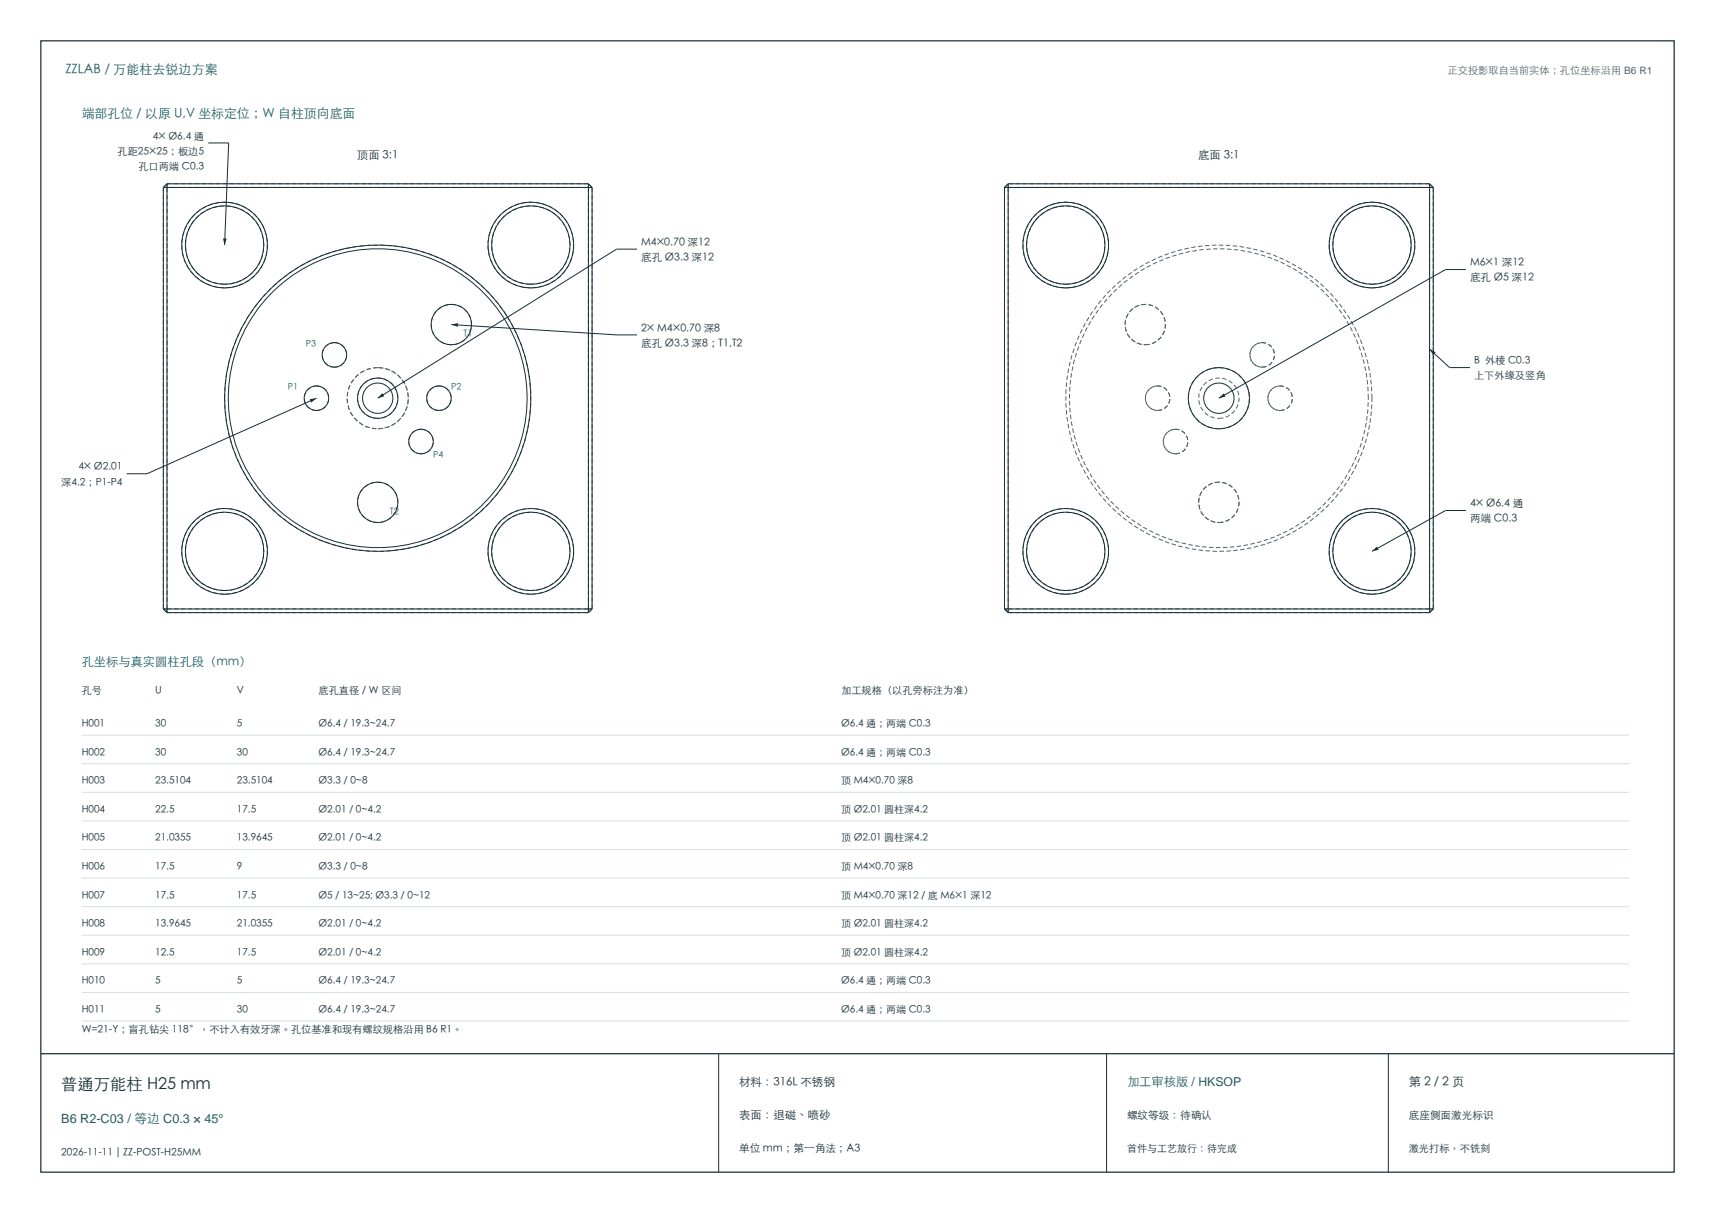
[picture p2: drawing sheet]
<svg xmlns="http://www.w3.org/2000/svg" width="420mm" height="297mm" viewBox="0 0 420 297" stroke-linecap="round" stroke-linejoin="round" font-family="sans-serif">
<path d="M10 10h400v277h-400zM10 258h400" fill="none" stroke="#172e35" stroke-width=".3"/>
<g fill="none" stroke="#172e35" stroke-width=".24">
<path d="M56 35l-1 25M40 45.9v103.2M40 45.9h105M40.9 45h103.2M40.9 45v105M40.9 45l-.9 .9M144.1 45v105M144.1 45l.9 .9M145 45.9v103.2M246 45.9h105M246 45.9v103.2M246.9 45h103.2"/>
<path d="M246.9 45v105M246.9 45l-.9 .9M350.1 45v105M350.1 45l.9 .9M351 45.9v103.2M40 149.1l.9 .9M40 149.1h105M40.9 150h103.2M145 149.1l-.9 .9M246 149.1h105M246 149.1l.9 .9M246.9 150h103.2"/>
<path d="M351 149.1l-.9 .9M176 258v29M271 258v29M340 258v29"/>
<circle cx="55" cy="60" r="9.6"/>
<circle cx="55" cy="60" r="10.5"/>
<circle cx="130" cy="60" r="9.6"/>
<circle cx="130" cy="60" r="10.5"/>
<circle cx="261" cy="60" r="10.5"/>
<circle cx="261" cy="60" r="9.6"/>
<circle cx="336" cy="60" r="10.5"/>
<circle cx="336" cy="60" r="9.6"/>
<circle cx="110.5" cy="79.5" r="5"/>
<circle cx="77.5" cy="97.5" r="3"/>
<circle cx="81.9" cy="86.9" r="3"/>
<circle cx="92.5" cy="97.5" r="36.6"/>
<circle cx="92.5" cy="97.5" r="3.7"/>
<circle cx="92.5" cy="97.5" r="37.5"/>
<circle cx="92.5" cy="97.5" r="5"/>
<circle cx="107.5" cy="97.5" r="3"/>
<circle cx="298.5" cy="97.5" r="7.5"/>
<circle cx="298.5" cy="97.5" r="3.7"/>
<circle cx="103.1" cy="108.1" r="3"/>
<circle cx="55" cy="135" r="9.6"/>
<circle cx="55" cy="135" r="10.5"/>
<circle cx="92.5" cy="123" r="5"/>
<circle cx="130" cy="135" r="9.6"/>
<circle cx="130" cy="135" r="10.5"/>
<circle cx="261" cy="135" r="10.5"/>
<circle cx="261" cy="135" r="9.6"/>
<circle cx="336" cy="135" r="10.5"/>
<circle cx="336" cy="135" r="9.6"/>
</g>
<g fill="none" stroke="#50646c" stroke-width=".24" stroke-dasharray="1.1 .6" stroke-linecap="butt">
<path d="M40.9 45.9h103.2M40.9 45.9h-.9M40.9 45v.9M40.9 45h103.2M40.9 45l-.9 .9M144.1 45.9v-.9M145 45.9h-.9M145 45.9l-.9-.9M246 45.9l.9-.9M246.9 45.9h-.9M246.9 45.9v-.9M350.1 45h-103.2"/>
<path d="M350.1 45.9h-103.2M350.1 45.9v-.9M351 45.9l-.9-.9M351 45.9h-.9M55 70.5a10.5 10.5 0 0 1-9.3-15.3 10.5 10.5 0 0 1 17.8-1.3 10.5 10.5 0 0 1-6.9 16.5l-1.6 .1M55 69.6a9.6 9.6 0 0 1-8.6-14 9.6 9.6 0 0 1 16.4-1.2 9.6 9.6 0 0 1-6.3 15.1l-1.5 .1M110.5 74.5a4.9 4.9 0 0 1 5 5 4.9 4.9 0 0 1-5 4.9M130 70.5a10.5 10.5 0 0 1-9.3-15.3 10.5 10.5 0 0 1 17.8-1.3 10.5 10.5 0 0 1-6.9 16.5l-1.6 .1M130 69.6a9.6 9.6 0 0 1-8.6-14 9.6 9.6 0 0 1 16.4-1.2 9.6 9.6 0 0 1-6.3 15.1l-1.5 .1M261 69.6a9.6 9.6 0 0 0 8.6-14 9.6 9.6 0 0 0-16.4-1.2 9.6 9.6 0 0 0 6.3 15.1l1.5 .1M261 70.5a10.5 10.5 0 0 0 9.3-15.3 10.5 10.5 0 0 0-17.8-1.3 10.5 10.5 0 0 0 6.9 16.5l1.6 .1M280.5 74.5a4.9 4.9 0 0 0-5 5 4.9 4.9 0 0 0 5 4.9"/>
<path d="M336 69.6a9.6 9.6 0 0 0 8.6-14 9.6 9.6 0 0 0-16.4-1.2 9.6 9.6 0 0 0 6.3 15.1l1.5 .1M336 70.5a10.5 10.5 0 0 0 9.3-15.3 10.5 10.5 0 0 0-17.8-1.3 10.5 10.5 0 0 0 6.9 16.5l1.6 .1M55 97.5a37.5 37.5 0 0 1 55.4-33 37.5 37.5 0 0 1 2.5 64.4 37.5 37.5 0 0 1-57.8-28.4l-.1-3M77.5 94.5a3 3 0 0 1 3 3 3 3 0 0 1-3 3M81.9 83.9a3 3 0 0 1 3 3 3 3 0 0 1-3 3M81.9 89.9a3 3 0 0 1-3-3 3 3 0 0 1 3-3M92.5 90a7.5 7.5 0 0 0-6.7 10.9 7.5 7.5 0 0 0 12.7 1.1 7.5 7.5 0 0 0-4.7-11.9l-1.3-.1M92.5 90a7.5 7.5 0 0 0-7.5 7.5 7.5 7.5 0 0 0 7.5 7.5M107.5 94.5a3 3 0 0 1 3 3 3 3 0 0 1-3 3M110.5 84.4a4.9 4.9 0 0 1-4.9-4.9 4.9 4.9 0 0 1 4.9-5M280.5 84.4a4.9 4.9 0 0 0 4.4-7.1 4.9 4.9 0 0 0-8.3-.9 4.9 4.9 0 0 0 2.8 7.9l1.1 .1M280.5 84.4a4.9 4.9 0 0 0 4.9-4.9 4.9 4.9 0 0 0-4.9-5"/>
<path d="M283.5 94.5a3 3 0 0 0-3 3 3 3 0 0 0 3 3M298.5 90a7.5 7.5 0 0 1 7.5 7.5 7.5 7.5 0 0 1-7.5 7.5M309.1 89.9a3 3 0 0 0 2.7-4.3 3 3 0 0 0-5-.7 3 3 0 0 0 1.5 4.9l.8 .1M309.1 83.9a3 3 0 0 0-3 3 3 3 0 0 0 3 3M309.1 89.9a3 3 0 0 0 3-3 3 3 0 0 0-3-3M313.5 94.5a3 3 0 0 0-3 3 3 3 0 0 0 3 3M335.1 97.5a36.6 36.6 0 0 0-54-32.2 36.6 36.6 0 0 0-2.6 62.9 36.6 36.6 0 0 0 56.5-27.8l.1-2.9M336 97.5a37.5 37.5 0 0 0-55.4-33 37.5 37.5 0 0 0-2.5 64.4 37.5 37.5 0 0 0 57.8-28.4l.1-3M77.5 100.5a3 3 0 0 1-3-3 3 3 0 0 1 3-3M92.5 105a7.5 7.5 0 0 0 7.5-7.5 7.5 7.5 0 0 0-7.5-7.5M92.5 102.4a5 5 0 0 1-4.5-7.1 5 5 0 0 1 8.4-.9 5 5 0 0 1-2.8 7.9l-1.1 .1M92.5 118a4.9 4.9 0 0 1 5 5 4.9 4.9 0 0 1-5 4.9"/>
<path d="M103.1 105.1a3 3 0 0 1 3 3 3 3 0 0 1-3 3M103.1 111.1a3 3 0 0 1-3-3 3 3 0 0 1 3-3M107.5 100.5a3 3 0 0 1-3-3 3 3 0 0 1 3-3M283.5 100.5a3 3 0 0 0 2.7-4.3 3 3 0 0 0-5-.7 3 3 0 0 0 1.5 4.9l.8 .1M283.5 100.5a3 3 0 0 0 3-3 3 3 0 0 0-3-3M287.9 111.1a3 3 0 0 0 2.7-4.3 3 3 0 0 0-5-.6 3 3 0 0 0 1.5 4.8l.8 .1M287.9 105.1a3 3 0 0 0-3 3 3 3 0 0 0 3 3M287.9 111.1a3 3 0 0 0 3-3 3 3 0 0 0-3-3M298.5 105a7.5 7.5 0 0 1-7.5-7.5 7.5 7.5 0 0 1 7.5-7.5M298.5 102.4a5 5 0 0 0 4.5-7.1 5 5 0 0 0-8.4-.9 5 5 0 0 0 2.8 7.9l1.1 .1M298.5 118a4.9 4.9 0 0 0-4.9 5 4.9 4.9 0 0 0 4.9 4.9M313.5 100.5a3 3 0 0 0 2.7-4.3 3 3 0 0 0-5-.7 3 3 0 0 0 1.5 4.9l.8 .1"/>
<path d="M313.5 100.5a3 3 0 0 0 3-3 3 3 0 0 0-3-3M92.5 127.9a4.9 4.9 0 0 1-4.9-4.9 4.9 4.9 0 0 1 4.9-5M298.5 127.9a5 5 0 0 0 4.5-7.1 5 5 0 0 0-8.4-.9 5 5 0 0 0 2.8 7.9l1.1 .1M298.5 127.9a4.9 4.9 0 0 0 5-4.9 4.9 4.9 0 0 0-5-5M40 149.1h.9M40 149.1v-103.2M40 149.1l.9 .9M40.9 149.1h103.2M40.9 149.1v-103.2M40.9 150h103.2M40.9 149.1v.9M55 145.5a10.5 10.5 0 0 1-9.3-15.3 10.5 10.5 0 0 1 17.8-1.3 10.5 10.5 0 0 1-6.9 16.5l-1.6 .1"/>
<path d="M55 144.6a9.6 9.6 0 0 1-8.6-14 9.6 9.6 0 0 1 16.4-1.2 9.6 9.6 0 0 1-6.3 15.1l-1.5 .1M130 145.5a10.5 10.5 0 0 1-9.3-15.3 10.5 10.5 0 0 1 17.8-1.3 10.5 10.5 0 0 1-6.9 16.5l-1.6 .1M130 144.6a9.6 9.6 0 0 1-8.6-14 9.6 9.6 0 0 1 16.4-1.2 9.6 9.6 0 0 1-6.3 15.1l-1.5 .1M144.1 149.1v-103.2M144.1 149.1v.9M145 149.1h-.9M145 149.1v-103.2M145 149.1l-.9 .9M246 149.1v-103.2M246 149.1l.9 .9M246.9 149.1v.9M246.9 149.1h-.9"/>
<path d="M246.9 149.1v-103.2M261 144.6a9.6 9.6 0 0 0 8.6-14 9.6 9.6 0 0 0-16.4-1.2 9.6 9.6 0 0 0 6.3 15.1l1.5 .1M261 145.5a10.5 10.5 0 0 0 9.3-15.3 10.5 10.5 0 0 0-17.8-1.3 10.5 10.5 0 0 0 6.9 16.5l1.6 .1M336 144.6a9.6 9.6 0 0 0 8.6-14 9.6 9.6 0 0 0-16.4-1.2 9.6 9.6 0 0 0 6.3 15.1l1.5 .1M336 145.5a10.5 10.5 0 0 0 9.3-15.3 10.5 10.5 0 0 0-17.8-1.3 10.5 10.5 0 0 0 6.9 16.5l1.6 .1M350.1 150h-103.2M350.1 149.1h-103.2M350.1 149.1v.9M350.1 149.1v-103.2M351 149.1v-103.2M351 149.1l-.9 .9M351 149.1h-.9"/>
</g>
<path d="M54.6 58.4h.9l-.5 1.6z" fill="#172e35"/>
<path d="M51 35h5M151 61l-58.5 36.5" fill="none" stroke="#172e35" stroke-width=".24"/>
<path d="M93.6 96.3l.5 .7-1.6 .5z" fill="#172e35"/>
<path d="M110.5 79.5l40.5 2.5M151 61h5" fill="none" stroke="#172e35" stroke-width=".24"/>
<path d="M110.5 79.5l1.7-.4-.1 .9z" fill="#172e35"/>
<path d="M77.5 97.5l-41.5 18.5M151 82h5" fill="none" stroke="#172e35" stroke-width=".24"/>
<path d="M75.9 97.7l1.6-.2-1.3 1.1z" fill="#172e35"/>
<path d="M354 66l-55.5 31.5M31 116h5" fill="none" stroke="#172e35" stroke-width=".24"/>
<path d="M299.7 96.3l.4 .8-1.6 .4z" fill="#172e35"/>
<path d="M354 66h5M354 125l-18 10" fill="none" stroke="#172e35" stroke-width=".24"/>
<path d="M336 135l1.2-1.2 .4 .8z" fill="#172e35"/>
<path d="M350.1 85.5l4.9 4.5M354 125h5" fill="none" stroke="#172e35" stroke-width=".24"/>
<path d="M350.1 85.5l1.5 .8-.6 .6z" fill="#172e35"/>
<path d="M355 90h5" fill="none" stroke="#172e35" stroke-width=".24"/>
<path d="M20 180h379M20 187h379M20 194h379M20 201h379M20 208h379M20 215h379M20 222h379M20 229h379M20 236h379M20 243h379M20 250h379" fill="none" stroke="#d6dfe1" stroke-width=".24"/>
<text font-size="4" fill="#172e35" x="15" y="267">普通万能柱 H25 mm</text>
<g font-size="3.2" fill="#126568">
<text x="16" y="18">ZZLAB / 万能柱去锐边方案</text>
<text x="20" y="29">端部孔位 / 以原 U,V 坐标定位；W 自柱顶向底面</text>
</g>
<text font-size="3.1" fill="#126568" x="15" y="275">B6 R2-C03 / 等边 C0.3 × 45°</text>
<g font-size="3" fill="#126568">
<text x="20" y="163">孔坐标与真实圆柱孔段（mm）</text>
<text x="276" y="266">加工审核版 / HKSOP</text>
</g>
<text font-size="3" fill="#172e35" x="345" y="266">第 2 / 2 页</text>
<g font-size="2.8" fill="#172e35">
<text x="87.4" y="39">顶面 3:1</text>
<text x="293.4" y="39">底面 3:1</text>
<text x="181" y="266">材料：316L 不锈钢</text>
<text x="181" y="274">表面：退磁、喷砂</text>
</g>
<g font-size="2.6" fill="#172e35">
<text x="157" y="60.2">M4×0.70 深12</text>
<text x="157" y="63.9">底孔 Ø3.3 深12</text>
<text x="360" y="65.2">M6×1 深12</text>
<text x="360" y="68.9">底孔 Ø5 深12</text>
<text x="157" y="81.2">2× M4×0.70 深8</text>
<text x="157" y="84.9">底孔 Ø3.3 深8；T1,T2</text>
<text x="360" y="124.2">4× Ø6.4 通</text>
<text x="360" y="127.9">两端 C0.3</text>
<text x="276" y="274">螺纹等级：待确认</text>
<text x="345" y="274">底座侧面激光标识</text>
<text x="181" y="282">单位 mm；第一角法；A3</text>
</g>
<text font-size="2.5" fill="#50646c" x="354.5" y="18">正交投影取自当前实体；孔位坐标沿用 B6 R1</text>
<g font-size="2.5" fill="#172e35">
<text x="37.4" y="34.2">4× Ø6.4 通</text>
<text x="28.8" y="37.9">孔距25×25；板边5</text>
<text x="33.9" y="41.6">孔口两端 C0.3</text>
<text x="361" y="89.2">B 外棱 C0.3</text>
<text x="361" y="92.9">上下外缘及竖角</text>
<text x="15" y="118.9">深4.2；P1-P4</text>
<text x="19.2" y="115.2">4× Ø2.01</text>
<text x="20" y="170">孔号</text>
<text x="38" y="170">U</text>
<text x="58" y="170">V</text>
<text x="78" y="170">底孔直径 / W 区间</text>
<text x="206" y="170">加工规格（以孔旁标注为准）</text>
<text x="20" y="178">H001</text>
<text x="38" y="178">30</text>
<text x="58" y="178">5</text>
<text x="78" y="178">Ø6.4 / 19.3~24.7</text>
<text x="206" y="178">Ø6.4 通；两端 C0.3</text>
<text x="20" y="185">H002</text>
<text x="38" y="185">30</text>
<text x="58" y="185">30</text>
<text x="78" y="185">Ø6.4 / 19.3~24.7</text>
<text x="206" y="185">Ø6.4 通；两端 C0.3</text>
<text x="20" y="192">H003</text>
<text x="38" y="192">23.5104</text>
<text x="58" y="192">23.5104</text>
<text x="78" y="192">Ø3.3 / 0~8</text>
<text x="206" y="192">顶 M4×0.70 深8</text>
<text x="20" y="199">H004</text>
<text x="38" y="199">22.5</text>
<text x="58" y="199">17.5</text>
<text x="78" y="199">Ø2.01 / 0~4.2</text>
<text x="206" y="199">顶 Ø2.01 圆柱深4.2</text>
<text x="20" y="206">H005</text>
<text x="38" y="206">21.0355</text>
<text x="58" y="206">13.9645</text>
<text x="78" y="206">Ø2.01 / 0~4.2</text>
<text x="206" y="206">顶 Ø2.01 圆柱深4.2</text>
<text x="20" y="213">H006</text>
<text x="38" y="213">17.5</text>
<text x="58" y="213">9</text>
<text x="78" y="213">Ø3.3 / 0~8</text>
<text x="206" y="213">顶 M4×0.70 深8</text>
<text x="20" y="220">H007</text>
<text x="38" y="220">17.5</text>
<text x="58" y="220">17.5</text>
<text x="78" y="220">Ø5 / 13~25; Ø3.3 / 0~12</text>
<text x="206" y="220">顶 M4×0.70 深12 / 底 M6×1 深12</text>
<text x="20" y="227">H008</text>
<text x="38" y="227">13.9645</text>
<text x="58" y="227">21.0355</text>
<text x="78" y="227">Ø2.01 / 0~4.2</text>
<text x="206" y="227">顶 Ø2.01 圆柱深4.2</text>
<text x="20" y="234">H009</text>
<text x="38" y="234">12.5</text>
<text x="58" y="234">17.5</text>
<text x="78" y="234">Ø2.01 / 0~4.2</text>
<text x="206" y="234">顶 Ø2.01 圆柱深4.2</text>
<text x="20" y="241">H010</text>
<text x="38" y="241">5</text>
<text x="58" y="241">5</text>
<text x="78" y="241">Ø6.4 / 19.3~24.7</text>
<text x="206" y="241">Ø6.4 通；两端 C0.3</text>
<text x="20" y="248">H011</text>
<text x="38" y="248">5</text>
<text x="58" y="248">30</text>
<text x="78" y="248">Ø6.4 / 19.3~24.7</text>
<text x="206" y="248">Ø6.4 通；两端 C0.3</text>
<text x="20" y="253">W=21-Y；盲孔钻尖 118°，不计入有效牙深。孔位基准和现有螺纹规格沿用 B6 R1。</text>
<text x="15" y="283">2026-11-11 | ZZ-POST-H25MM</text>
<text x="276" y="282">首件与工艺放行：待完成</text>
<text x="345" y="282">激光打标，不铣刻</text>
</g>
<g font-size="2.3" fill="#126568">
<text x="113.5" y="82.5">T1</text>
<text x="95.5" y="126">T2</text>
</g>
<g font-size="2.2" fill="#126568">
<text x="74.9" y="84.9">P3</text>
<text x="70.5" y="95.5">P1</text>
<text x="110.5" y="95.5">P2</text>
<text x="106.1" y="112.1">P4</text>
</g>
</svg>
